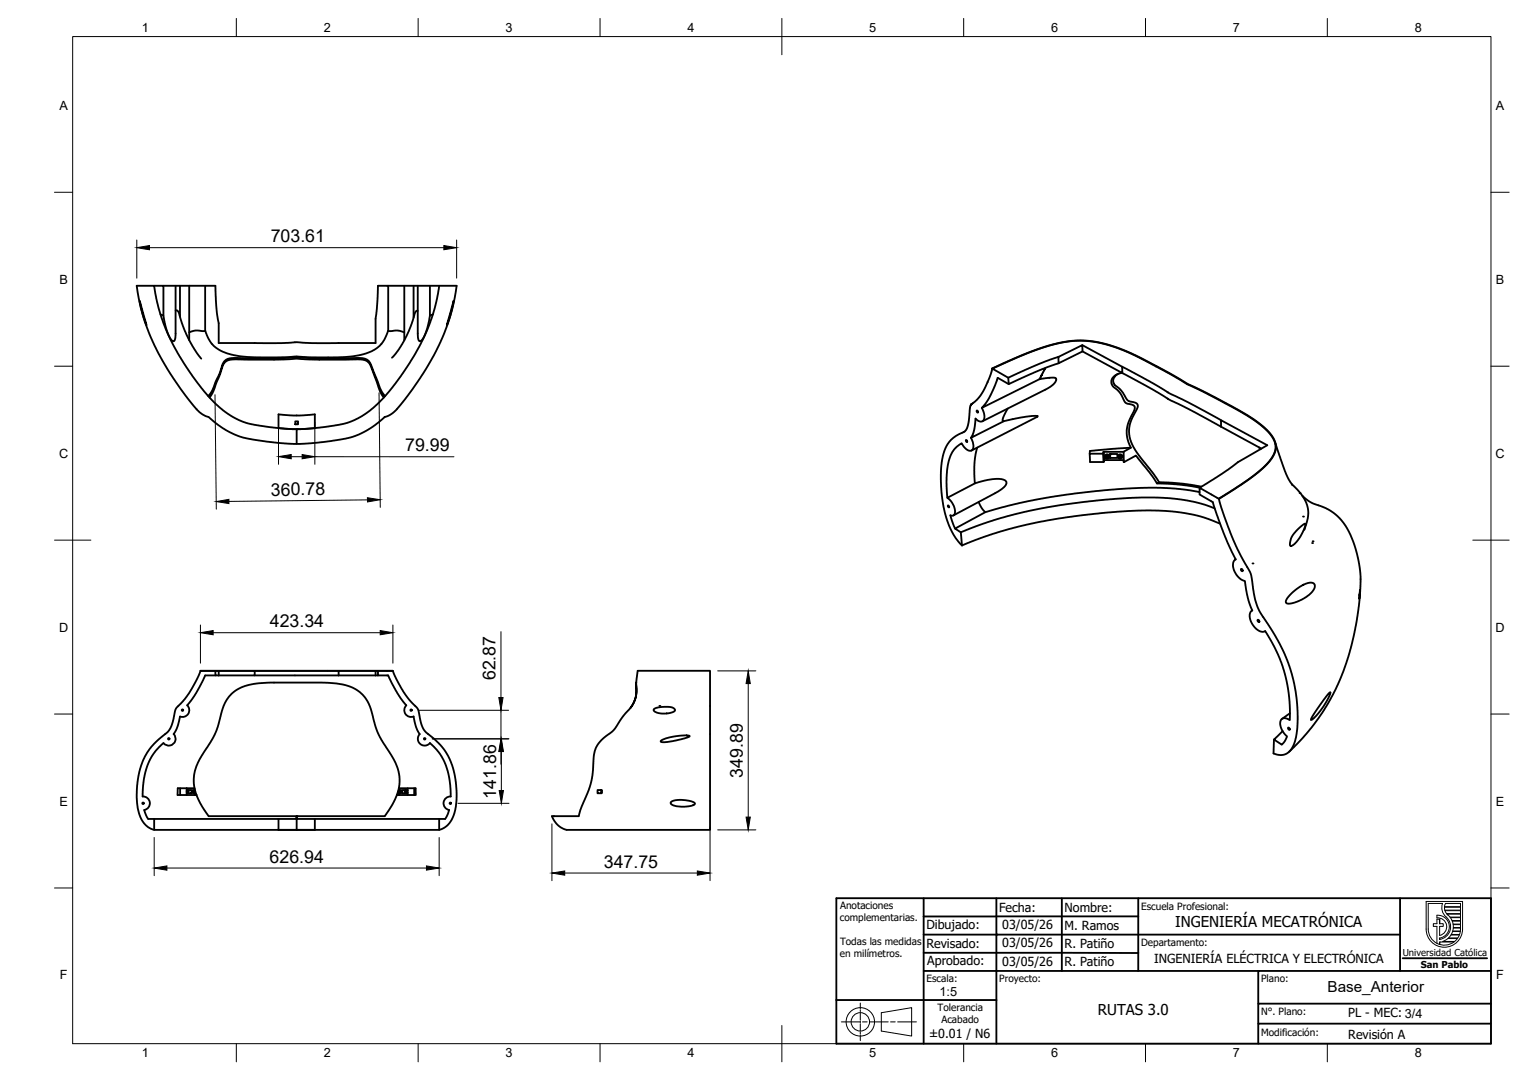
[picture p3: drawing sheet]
<svg xmlns="http://www.w3.org/2000/svg" width="420mm" height="297mm" viewBox="0 0 420 297" stroke-linecap="round" stroke-linejoin="round" font-family="sans-serif">
<!-- layer: Visible -->
<g fill="none" stroke="#000" stroke-width=".51">
<path d="M42.4 78.6h2.5v8.1M44.9 78.6h4.6M48.3 78.6v13.5l-.1 1-.3 .7-.7-.2-.5-.8-1-2.5-.8-3.6-.8-.2M52 78.6h4.4M52 78.6h-2.5v8.5M52 78.6v15M56.4 78.6h2.8l.3 5.8 .6 4.5v5.4l15.6 .1 5.7-.3 6.1 .3 15.8-.1v-6.6l.3-2.6 .3-6.5h2.8v12.3l-.1 .5a8.9 8.9 0 0 1-7.8 6.3l-2.4 .4-3.6 .2h-7.2l-3.9-.3-5.7 .3h-6.3l-5.5-.7-1.7-.4-2.1-.9a8.2 8.2 0 0 1-4-5.4zM106.7 78.6h14.1M111.2 78.6v15M113.7 78.6v8.7M114.9 78.6v13.5l.1 1.1 .4 .6 .8-.5 .8-1.6 .8-2.6 .4-2.4 .8-.2M118.2 78.6v8.1"/>
<path d="M38.4 82.7l1.9 6.7-1.1-3.2zM48.3 85.4h.4l.3 .3 1.3 4 1.1 2.7 2 3.5 2 2.7M56.5 91l-2.7-.1-1.8 .5M75.3 98.9l6.3-.3 6.2 .3M75.3 98.5l6-.2 6.5 .2M106.7 91l2.8-.1 1.7 .5M114.9 85.5l-.5 .1-.3 .5-1.1 3.5-2 4.4-1.6 2.5-1.6 1.9M124.7 82.7l-.9 4.1-.9 2.6zM291 98.2l6.6-3.3 .1 1.8-6.6 3.2zM291 98.2l-5.5 2-8.3 3.7-4.3-2.5 11.1-4.8 7.2-2.2 3.1-.5 3.5-.2 5.3 .8 5.7 1.8 6.2 2.9 7.4 4 3.9 2.4 5.5 2.6 9.1 4.9 3.4 2.1 3.2 2.4 1.9 2 1.2 2.2 .1 1.8-1 2.3-2.3 2.7-2.5 2.1-5 3.5-4.8 3M291.1 99.9l-5.8 2.1-7.9 3.6-.2-1.7M297.6 94.9l11 6v1.7l-10.9-5.9"/>
<path d="M57.3 108.9l1.1-1.7 2.1-4.8 .7-2.3 1-1.2 .9-.3 1.1-.1h11.1v.4l-12.1 .1a3.6 3.6 0 0 0-2.5 3.3l-1.9 5-1.2 2M76.6 114l4 .3 6-.3v3.7l-3.9 .3-6.1-.3zM81.2 115.9h.8v.8h-.8zM81.6 118l-7.2-.5-6.6-1.2-3.9-1.7-3.8-2.8-2.6-2.6-3.1-3.7-4-5.8-2.5-4.4-2.3-4.9-1.5-4-1.1-4.3-.6-3.5h-4.8l.1 .6a62.7 62.7 0 0 0 13 29.2l3.5 4.3 2.2 1.7a4.1 4.1 0 0 1 2.4 1.6l2.3 1.7 2.1 1.2 3.7 1.5 6.8 1.1 6.9 .6 7-.4 8.5-1.3 2.2-.8 2.3-1 3.6-2.5a7.1 7.1 0 0 1 3-2l1.8-1.4 4.5-5.8 3.7-5.5 2.9-5.2a53.9 53.9 0 0 0 5.5-17.6h-4.8l-.6 3.5-1.1 4.3-1.5 4-1.9 4.1-1.9 3.5-3.6 5.4-3.3 4.4-3.2 3.4-1.8 1.6-2.4 1.6-4.1 1.9-6.6 1.2-6.4 .5a.55 .55 0 0 0-.7 .1 .55 .55 0 0 0-.1 .7v3.3M105.9 108.9l-1.3-2-2.9-7.1-.8-.9-2.1-.4h-11v.4l10.8-.1 1.6 .2 .7 .3 1 1.2 2.6 7.1 1 1.7M268.6 112.9h.1a.27 .27 0 0 1 .3 .3 .27 .27 0 0 1-.2 .3zM270 112.2a3.3 3.3 0 0 1 .3 3.6 1.6 1.6 0 0 1-2.1-.7l-.3 3.1-.4 1.3-.5 .9 9-4.5 6.3-1.3 3-.1-18.2 9.4M272.8 101.3l.1 .1M277.1 112.4l-1.4 2.8v.5l.3 .2M285.8 104.3l-15.8 7.9 1.1-1.4 1.2-2 2-4.9 3.1 1.7M287.4 101.2l-1.6 3.1 2.6-.4h1.7l.3 .2v.5l-.9 1.2-2 1.3-17.4 8.8M307.3 102.9l-.6 .5-.5 .7-.1 .8 .3 .8 1.9 1.7 1.7 2.6 .6 .4 1.7 .4 .6 .6-.2 1-1.5 2.8-.6 1.9-.1 2.3 .5 2.2 1.7 2.9 4.6 6 1.4 2.1"/>
<path d="M308.5 102.5l-1.2 .4-1.2 .8-.5 1 .1 1 .3 .6 1.9 1.6 1.6 2.9 1.8 .5 .7 .7-.2 1-1.5 3.3-.5 1.8 .2 2.6 1 2.4-2.1 1.2 .1 2.6 .1 .2 3.3-1.8 3.7 4.7 2 3M308.6 100.9l7.7 4.1 5.1 3.1 5.4 2.6 8.9 4.9M308.6 102.6l7.5 4 5.7 3.5 5 2.4 8.9 4.9M335.7 117.4v-1.8l12.8 6.9-8.1 4.6-4.5 3.3-6 3.8M335.7 117.4l11.1 6M260.6 139.1l.3 .1 .1 .3zM265.6 121l.3 .2v.4l-.3-.2zM267 120.4a2.63 2.63 0 0 1 .1 3.5 3.1 3.1 0 0 1-2.7-2l-1.3 1-.9 1-.8 1.3-.5 1.7-.6 4.4 .2 5.6M268.1 133l-7.6 3.9a4.2 4.2 0 0 1 1.8 4.7l-.3 .2-.7-.1 1.3 3.7M268.7 123.1l-.4 1.5-.4 2.9 .2 5.5 3.4-1 3.2-.3 1.7 .4 .3 .5v.6l-.6 .8-1.7 1.2-12.3 6.6M269.1 138.1l.7 1.4 1.1 1.4M303.4 124.8h-3.8l.1 2.3h3.8"/>
<path d="M303.4 124.3l.1 2.8zM303.4 124.3h5.5M303.5 126.5h5.5M303.9 125.7a.58 .58 0 0 1 .6-.7 .58 .58 0 0 1 .5 .8M305.3 124.9l-.1 1h2.1l-.1-1h-2v1M307.5 125.7a.58 .58 0 0 1 .6-.7 .58 .58 0 0 1 .5 .8M309 126.9l.1 .2M311 123.1l-11.3 .9-.1 .8M329.9 135.3l-7-.9-9.2-.2-9.8 .6-12.4 1.5-11 2-9.6 2.6-8.3 4.5 1.6 1 9-3.3 9.7-2.6 10.1-1.8 13.6-1.5 7.3-.4 8.1 .3 6.5 1 2.8 .7 2.7 1M330.3 133.9l-3.7-.7-4.1-.4-3.8-.2-.6 .4 6.1 .3 5.7 .8M335.2 137.2l-5.3-3-.1 1.8 3.7 2.1 3.4 9.6 2.9 6.1a2.55 2.55 0 0 0-.3 3.4 4.5 4.5 0 0 0 2.8 2.6l.9 4.8 1.1 3.3a2.85 2.85 0 0 0 .2 4 2.91 2.91 0 0 0 3.4 1.7l1.9 3.2 1.7 3.3 1.8 5.1 1.2 6.5 .1 6.4a1.6 1.6 0 0 0-2.4 0 4.8 4.8 0 0 0 1.7 4.5l-.6 1.3-.9 .9M346.2 123l.4 .6"/>
<path d="M350.8 122l2.5 7.5 1.1 2.4 .8 1.2 2.7 3 1.4 2.6 .4 1.6v1.7l-1 3.7M358.1 136.4l2.6 1.9 3.5 1.3 2.2 1.2 1.8 1.5 1.9 2.4 2 4.3 1.3 4.4 .7 4.2v4.3l-.6 5.9-1.2 6.9-1.6 6-2.4 6.5-2.3 4.9-3.3 5.3-3.4 4.4-4.8 5M264.2 146.4l.3 3.6M335.5 144l-5.3-1.9-6.9-1.3-6.8-.4-9.2 .3-12 1.3-10.4 1.7-10.3 2.7-9.2 3.3a.95 .95 0 0 1-1.6-.4l-1.4-1.9-1.4-2.8-1.1-3.1-.6-2.9-.4-3.4-.2-4.7 .2-3.3 .5-2.5 .9-2.1 1.1-1.5 1.7-1.4 2.1-1 .5-.6 .7-2.1 .5-4.5 1.9-1.7 1.4-2 2-4.3 .6-2.2 4.7-2.1 7.7-3.1 7-2 5.1-.5 5.2 .6 4.8 1.4 5 2.2 8.8 4.5 5.4 3.3 7.4 3.6 9.1 5 3.6 2.5 2.8 2.6 .9 1.5 .4 1 .2 1.2-.3 1.2-.6 1.4-.9 1.3-2.9 2.9-4.7 3.4-6.3 4 1.4 4.8 2.5 6.4 2 4.3 2.8 5.1 1 6 .9 3.3 .8 1.4 4.1 6.5 2 3.7 1.6 3.8 1.4 4.7 .9 5.1 .2 4.5-.1 3.9-.7 3.5-.8 1.7-1 1.1-1.2 .6h-1.4l-1.4-.4 .1-3.8M339.8 153.8l-.1 .1M341.3 156.5a.31 .31 0 0 1 .4 .2 .31 .31 0 0 1-.2 .4zM356.7 145.7l1.8-1.5a.31 .31 0 0 1 .5-.1 .31 .31 0 0 1-.1 .5l-.8 2-1.1 1.9-1.1 1.2-1.1 .4-.1-.5 .3-1.6zM344.3 167.9l-.1 .1M345.8 170.5a.29 .29 0 0 1 .4 .2 .29 .29 0 0 1-.2 .4zM347.9 173.6h.1M354.7 163.6l1.9-1.7 2.4-1.3 1.5-.4 .6 .2 .4 .4v.8l-.4 .8-1.9 1.8-3.3 1.6-1.3 .2h-.8l-.2-.3 .1-.7zM373.8 163.4h.1"/>
<path d="M374 162.2l-.2 2.5zM55.1 184.5h52.9l1.2 2.6 1.8 3.3 1.5 2.1 2.4 2.5 .9 4.1 .7 1.6 5 4.7 1.3 1.7 1.2 2.5 1.2 4.7 .4 4.8-.5 3.9-1.2 2.9-1.4 1.5-1.7 .8h-78.4l-1.5-.6-1.2-1-.8-1.2-1.1-3.3-.2-2.8 .1-3.4 .5-3 .5-2.1 1.1-2.7 1.8-2.7 5-4.6 .7-1.7 1.1-4.2 2.4-2.6 1.2-1.6 2.1-3.7zM55.1 184.5h5M59.2 185.8h-2.8l-2.5 4.9-2.4 3.3a1.89 1.89 0 0 1 .2 2.3 1.89 1.89 0 0 1-2.2 .8l-.6 2.6-1.1 2.2a1.88 1.88 0 0 1-.2 2.7 1.88 1.88 0 0 1-2.7-.2l-2.7 3-1.6 3-1 3.9-.4 4.8a1.88 1.88 0 0 1 2 1.6 1.88 1.88 0 0 1-1.5 2.1l1 2.4h35.9M59.2 184.5v1.3h.9M60.1 184.5h9.9v1.3h-9.9M60.1 184.5v1.3M63.5 191.1l1.4-1.2 2.4-1.2 2.5-.6 4.6-.4h14.1l3.9 .3 3.9 .9 2.7 1.5 1.4 1.4 1 1.7 2.6 8.3 4.2 7 1.4 3.4 .3 2.9-.4 2.6-1.1 2.7-2 3.1a1.45 1.45 0 0 1-1.7 1h-46.2a1.45 1.45 0 0 1-1.9-1l-1.6-2.7-.9-1.9-.5-1.7-.3-1.9a15.7 15.7 0 0 1 3.6-9.7l1.8-2.9 .8-1.8 2-6.9 1-1.7zM70 184.5h23.1M70 185.8h23.1M93.1 185.8h10.2M103.3 184.5h-10.2v1.3"/>
<path d="M103.3 185.8h.6M103.3 184.5h.6M103.3 184.5v1.3M108 184.5h-4.1v1.3h2.8l2.5 4.7 2.5 3.5a1.87 1.87 0 0 0-.2 2.4 1.87 1.87 0 0 0 2.2 .7M113.7 197.1l.7 2.8 .9 1.9a1.94 1.94 0 0 0 .2 2.7 1.94 1.94 0 0 0 2.7-.1l2.9 3.1 1.5 3.1 1 4 .3 4.5a1.87 1.87 0 0 0-1.9 1.6 1.87 1.87 0 0 0 1.5 2.1M174.9 187.7l.4-3.2h19.9v43.7h-39.4l-1.6-.7-1.7-1.6-.7-1.4h7.4l.4-1.8 2.3-5.5 .7-2.2 .4-2.6 .3-4.7 .5-2 1.5-2.1 3.5-2.9 2.6-3.8 2.5-2.9 1-2.6v-3.7v3.8l-.6 1.7-.9 1.5M179.8 195l1.4-.5 2.5-.1 1.4 .3 .5 .7-.3 .3-1 .4-2.3 .2-1.9-.5-.4-.4zM354.7 196.2l-2.2 1.5M365.3 190.7l.5-.2-.5 1.5-1.3 2.2-2.2 2.8-1.3 1 1.1-2.1zM49.5 216.8h-.6l-.1 1.9h2.5M51.3 216.8h-1.8v1.9M51.3 218.7h2.2"/>
<path d="M51.3 216.8v1.9M51.3 216.8h2.2M51.3 218.1h.1M51.4 217.3h.2M51.4 218.1h.2M51.4 217.3h-.1M51.5 217.6l.2 .2zM51.7 217.4l1-.1v.9l-1-.1M53.1 218.1h.2M53.3 217.6l.1 .2zM53.3 217.3l-.5 .2v.4l.3 .2M53.5 218v.7h.5v-.2"/>
<path d="M53.5 217v.5M54 218.7h.1M109.1 218.7h.4M109.5 217.7v1h.3v-.6M109.7 216.8h4.6v1.9h-4.5M109.8 216.8v.6M109.8 217.6l.2 .2zM109.9 217.3l.6 .2v.4l-.2 .2M109.9 218.1h.4M111.5 217.3v.1M111.5 218.1v.1M111.6 217.6l.1 .2z"/>
<path d="M112.1 216.8v1.9M112.1 217.4l-1.5-.1v.9l1.4-.1M112.1 218.1h-.1M113.9 216.8v1.9M165.4 217.4h.1M165.4 217.3v.9h-1.1v-.9h1.1v.9M165.4 218v.1M181.7 203.8l1.2-.7 2.1-.5 3.3-.3 1.3 .1-1.2 .6-3.4 .8-2.8 .3h-.4zM352.7 201.1l-2.4 2.3 2.2 1.3M354.2 200.2l.1-.1a.29 .29 0 0 1 .4 .3 .29 .29 0 0 1-.3 .3zM42.4 225.2v3M76.6 225.2v3h5v-3"/>
<path d="M81.6 224.5v.7M81.6 224.5v.7h-5M86.6 225.2v3h-5M120.8 225.2v3M123.5 222.8l-1.1 2.4h-40.8M184.6 220.5l1.4-.4h2.4l2 .4 .7 .6-.6 .4-.8 .2-2.3 .2-2.5-.5-.5-.4z"/>
<circle cx="304.4" cy="125.8" r=".51"/>
<circle cx="304.4" cy="125.7" r=".17"/>
<circle cx="308" cy="125.8" r=".51"/>
<circle cx="308" cy="125.7" r=".18"/>
<circle cx="50.2" cy="195.3" r=".2"/>
<circle cx="113" cy="195.3" r=".2"/>
<circle cx="46.4" cy="203.2" r=".2"/>
<circle cx="51.7" cy="217.7" r=".33"/>
<circle cx="53.4" cy="217.7" r=".33"/>
<circle cx="110" cy="217.7" r=".33"/>
<circle cx="111.7" cy="217.7" r=".33"/>
<circle cx="116.8" cy="203.2" r=".2"/>
<circle cx="39.3" cy="220.9" r=".2"/>
<circle cx="123.8" cy="220.9" r=".2"/>
</g>
<g fill="#000">
<circle cx="81.6" cy="118" r=".25"/>
<circle cx="357.4" cy="135.6" r=".25"/>
<circle cx="344.4" cy="155" r=".25"/>
<circle cx="358.3" cy="142.1" r=".25"/>
<circle cx="360.8" cy="149.4" r=".25"/>
<circle cx="360.9" cy="148.9" r=".25"/>
<circle cx="181.3" cy="194.1" r=".25"/>
<circle cx="81.6" cy="228.2" r=".25"/>
<circle cx="81.6" cy="224.5" r=".25"/>
<circle cx="152.2" cy="224.5" r=".25"/>
</g>
<!-- layer: BORDER -->
<g fill="none" stroke="#000" stroke-width=".27">
<path d="M20 10.1h390v276.9h-390zM65 5.1v5M115 5.1v5M165 5.1v5M215 5.1v10M265 5.1v5M315 5.1v5M365 5.1v5M15 52.9h5M410 52.9h5M15 100.7h5M410 100.7h5"/>
<path d="M15 148.6h10M405 148.6h10M15 196.4h5M410 196.4h5M15 244.2h5M410 244.2h5M65 287v5M115 287v5M165 287v5M215 282.1v9.9M265 287v5M315 287v5"/>
<path d="M365 287v5"/>
</g>
<!-- layer: Title (ISO) -->
<g fill="none" stroke="#000" stroke-width=".51">
<path d="M230 247h180v40h-180zM254 252.1v14.9h20v-9.9h-20M254 252.1h20M254 247v5.1M274 252h39M274 252.1v5h111M274 247v5.1M292 247v20M313 247v20M385 247v20M230 275h44M254 262.1h59"/>
<path d="M254 267v20M346 267h-72v20M385.7 263.6h23.2M410 276h-64v5.5M410 267h-64v9M409.9 281.5h-63.9v5.5"/>
</g>
<circle cx="274" cy="257.1" r=".25" fill="#000"/>
<g fill="none" stroke="#000" stroke-width=".27">
<path d="M236.6 275.9v1.6M236.6 277.7v.5M236.6 278.5v2.1M242.3 278.5l8.4-1.4v7.9l-8.4-1.4zM231.4 281.1h5.1M236.6 280.8v.5M236.6 281.6v2M236.6 283.9v.5M236.6 284.6v1.6M237.2 281.1h1.2M239.1 281.1h5.1M244.9 281.1h1.3"/>
<path d="M246.8 281.1h5.2"/>
<circle cx="236.6" cy="281" r="3.9"/>
<circle cx="236.6" cy="281" r="2.53"/>
</g>
<!-- layer: TITLEBLOCK -->
<g fill="none" stroke="#000" stroke-width=".27">
<path d="M392.2 247.9h10v7.6a5 5 0 0 1-5 5 5 5 0 0 1-5-5zM395.1 252.5v-.8a3.2 3.2 0 0 1 3.4 2.8 3.2 3.2 0 0 1-2.6 3.5M395.1 252.5a2.44 2.44 0 0 1 2.7 2 2.44 2.44 0 0 1-1.9 2.8M395.9 257.3v-2.5h1v-.8h-1v-1.2h-.8v1.2h-1v.8h1v4.7M395.9 259.1v.7M396.7 258.9l1.4-.8h2.7l-.8 .8zM397.2 249.5h4.4v.8h-4.3zM397.2 249.4l.3-.9h4.1v.9h-4.4M397.3 250.5l.5 .8h3.8v-.8h-4.3M397.6 252.2a3.5 3.5 0 0 1 1.2 3.7 3.5 3.5 0 0 1-2.9 2.5v-.4M397.6 252.2l-1-1.4-.1-1.2 .2-1.1h-4v7a4.4 4.4 0 0 0 2.5 4 4.4 4.4 0 0 0 4.6-.4h-3.9M397.9 251.4h3.7v.8h-2.9l-.6-.6"/>
<path d="M398.8 252.4h2.8v.8h-2.3zM399 257.2h2.3l-.4 .8h-2.6zM399.3 253.3l2.3 .1v.8l-2-.1zM399.4 256.2h2.1l-.2 .8h-2.2zM399.6 254.3h2v.8h-2zM401.6 256.1v-.8h-2l-.1 .8h2.1"/>
</g>
<path d="M395.9 252.8v1.2M395.9 258v.4M395.9 259.1v.7M397.9 251.4l.2 .2" fill="none" stroke="#000" stroke-width=".36"/>
<!-- layer: FD_Dimensions -->
<g fill="none" stroke="#000" stroke-width=".27">
<path d="M37.6 66v10.5M41.1 68.1h80.9M125.6 66v10.5M59.1 108.5l.4 31.5M76.6 116.1v11.6M86.6 116.1v11.6M104.2 108l.4 31.5M80.1 125.6h3M86.6 125.6h38.2M101 137.5l-38.1 .4M55.1 171.9v10.5M58.6 174h45.9"/>
<path d="M108 171.9v10.5M137.8 173.7v18.1M115.1 195.4h24.7M137.8 195.4v7.8M197.3 184.5h10.5M205.7 188v36.7M118.9 203.2h21.1M137.8 206.7v3.5M137.9 206.7v10.7M42.4 230.3v10.5M45.9 238.7h71.4M120.8 230.3v10.5"/>
<path d="M125.9 220.9h14.1M151.8 226.6v15.6M195.2 227.3v14.9M197.3 228.2h10.5M155.3 240.1h36.4"/>
</g>
<g fill="#000" stroke="#000" stroke-width=".27">
<path d="M37.6 68.1l3.5-.6v1.2zM122 67.5l3.6 .6-3.6 .6zM59.5 138l3.4-.7v1.2zM76.6 125.6l3.5-.6v1.2zM83.1 125l3.5 .6-3.5 .6zM101 136.9l3.5 .5-3.5 .7zM55.1 174l3.5-.6v1.2zM104.5 173.4l3.5 .6-3.5 .6zM137.2 191.8h1.1l-.5 3.6zM205.7 184.5l.6 3.5h-1.2zM137.8 203.2l.5 3.5h-1.1zM137.9 203.2l.5 3.5h-1.1z"/>
<path d="M137.3 217.4h1.1l-.5 3.5zM42.4 238.7l3.5-.5v1.1zM117.3 238.2l3.5 .5-3.5 .6zM151.8 240.1l3.5-.5v1.1zM191.7 239.6l3.5 .5-3.5 .6zM205.1 224.7h1.2l-.6 3.5z"/>
</g>
<g font-size="4.9">
<text x="74.4" y="66.7">703.61</text>
<text x="111.4" y="124.1">79.99</text>
<text x="74.5" y="136.3" transform="rotate(-1 74.5 136.3)">360.78</text>
<text x="74.2" y="172.5">423.34</text>
<text x="136.3" y="187.1" transform="rotate(-90 136.3 187.1)">62.87</text>
<text x="204.3" y="213.9" transform="rotate(-90 204.3 213.9)">349.89</text>
<text x="136.4" y="219.7" transform="rotate(-90 136.4 219.7)">141.86</text>
<text x="74.1" y="237.3">626.94</text>
<text x="166" y="238.7">347.75</text>
</g>
<text font-size="4.2" x="365" y="272.9">Base_Anterior</text>
<g font-size="4.1">
<text x="323.2" y="255.1">INGENIERÍA MECATRÓNICA</text>
<text x="301.9" y="279.1">RUTAS 3.0</text>
</g>
<g font-size="3.5">
<text x="39" y="8.8">1</text>
<text x="89" y="8.8">2</text>
<text x="139" y="8.8">3</text>
<text x="189" y="8.8">4</text>
<text x="239" y="8.8">5</text>
<text x="289" y="8.8">6</text>
<text x="339" y="8.8">7</text>
<text x="389" y="8.8">8</text>
<text x="16.3" y="30.2">A</text>
<text x="411.3" y="30.2">A</text>
<text x="16.3" y="78">B</text>
<text x="411.3" y="78">B</text>
<text x="16.2" y="125.9">C</text>
<text x="411.2" y="125.9">C</text>
<text x="16.2" y="173.7">D</text>
<text x="411.2" y="173.7">D</text>
<text x="16.3" y="221.6">E</text>
<text x="411.3" y="221.6">E</text>
<text x="16.4" y="269.4">F</text>
<text x="411.4" y="269.4">F</text>
<text x="258.3" y="273.9">1:5</text>
<text x="39" y="290.8">1</text>
<text x="89" y="290.8">2</text>
<text x="139" y="290.8">3</text>
<text x="189" y="290.8">4</text>
<text x="239" y="290.8">5</text>
<text x="289" y="290.8">6</text>
<text x="339" y="290.8">7</text>
<text x="389" y="290.8">8</text>
</g>
<g font-size="3.4">
<text x="274.7" y="250.8">Fecha:</text>
<text x="292.7" y="250.8">Nombre:</text>
<text x="254.7" y="255.5">Dibujado:</text>
<text x="275.6" y="255.6">03/05/26</text>
<text x="292.7" y="255.9">M. Ramos</text>
<text x="254.7" y="260.8">Revisado:</text>
<text x="275.6" y="260.6">03/05/26</text>
<text x="292.7" y="260.8">R. Patiño</text>
<text x="255" y="265.5">Aprobado:</text>
<text x="275.6" y="265.6">03/05/26</text>
<text x="292.7" y="265.8">R. Patiño</text>
<text x="317.4" y="264.7">INGENIERÍA ELÉCTRICA Y ELECTRÓNICA</text>
<text x="370.7" y="279.8">PL - MEC: 3/4</text>
<text x="255.5" y="285.5">±0.01 / N6</text>
<text x="370.7" y="285.7">Revisión A</text>
</g>
<g font-size="2.8">
<text x="231" y="250.1">Anotaciones</text>
<text x="313.8" y="250.2">Escuela Profesional:</text>
<text x="230.9" y="253.4">complementarias.</text>
<text x="230.9" y="263.2">en milímetros.</text>
<text x="231" y="259.9">Todas las medidas</text>
<text x="313.8" y="260.1">Departamento:</text>
<text x="254.8" y="270.1">Escala:</text>
<text x="274.8" y="270.1">Proyecto:</text>
<text x="346.8" y="270.1">Plano:</text>
<text x="257.8" y="278.1">Tolerancia</text>
<text x="258.8" y="281.4">Acabado</text>
<text x="346.8" y="279.1">N°. Plano:</text>
<text x="346.8" y="284.8">Modificación:</text>
</g>
<g font-size="2.6">
<text x="385.7" y="263">Universidad Católica</text>
<text x="390.7" y="266.2">San Pablo</text>
</g>
</svg>
